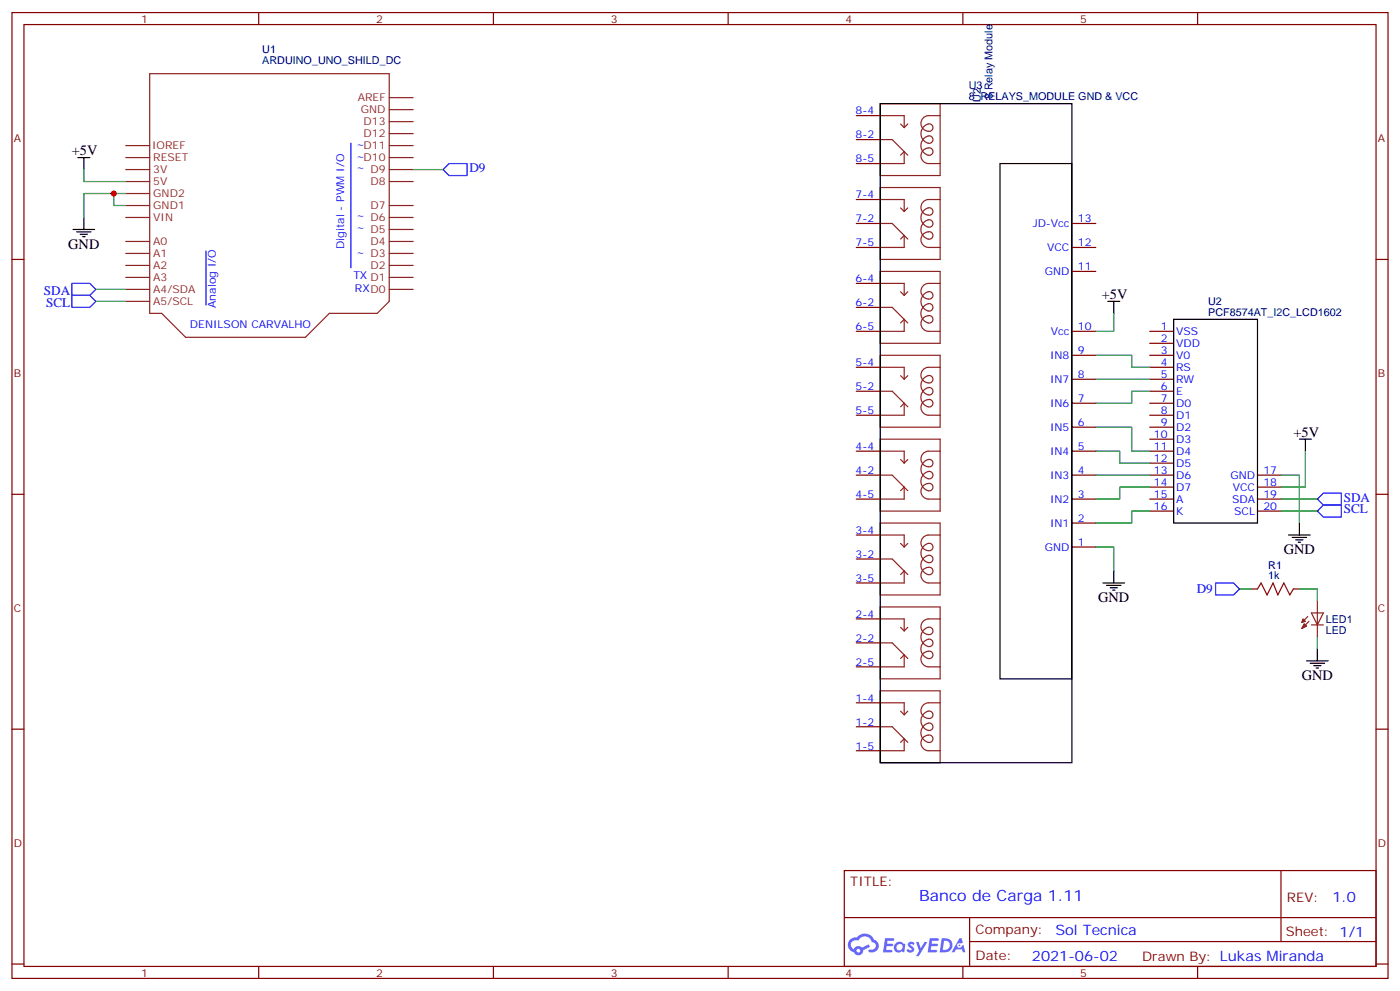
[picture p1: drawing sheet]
<svg xmlns="http://www.w3.org/2000/svg" width="412mm" height="292mm" viewBox="0 0 412 292" stroke-linecap="round" stroke-linejoin="round" font-family="sans-serif">
<g fill="none" stroke="#870000" stroke-width=".35">
<path d="M3.5 3.7h405.4v284.3h-405.4zM7.1 7.2h398.2v277.3h-398.2zM76.2 3.7v3.5M145.3 3.7v3.5M214.5 3.7v3.5M283.6 3.7v3.5M352.8 3.7v3.5M3.5 76.4h3.6M405.3 76.4h3.6M3.5 145.5h3.6M405.3 145.5h3.6M3.5 214.7h3.6"/>
<path d="M405.3 214.7h3.6M248.7 256.3h156.6v28.2h-156.6zM377.3 256.3v20.9M248.7 270.1h156.5M285.6 277.2h119.6M285.6 270.1v14.2M3.5 283.8h3.6M76.2 284.5v3.5M145.3 284.5v3.5M214.5 284.5v3.5M283.6 284.5v3.5M352.8 284.5v3.5"/>
<path d="M405.3 283.8h3.6"/>
</g>
<g fill="#5487ff">
<path d="M267.7 277.5a1.22 1.22 0 0 1 1.7 .2l-.4 .6a.47 .47 0 0 0-.3-.4 .47 .47 0 0 0-.5 .2l.1 .2a1.14 1.14 0 0 1 .8 1.8 1.14 1.14 0 0 1-1.9 0l-.2-.2 .5-.6 .7 .5a.29 .29 0 0 0 .3-.3 .29 .29 0 0 0-.2-.3 1.04 1.04 0 0 1-.6-1.7z"/>
<path d="M260.7 276.2h2.4l.3 .2-.2 .5-1.8 .1-.1 .8h1.5l.3 .4-.3 .4h-1.6l-.2 1.1h1.7l.2 .3-.2 .3-2.6 .1z"/>
<path d="M273.8 276.2h2.4l.3 .2-.1 .5-1.8 .1-.2 .8h1.6l.3 .4-.4 .4-1.6-.1-.1 1.1 1.7 .1 .2 .3-.2 .3-2.6 .1z"/>
<path d="M282.6 276.2h.7l.3 1.3-.6 .3a.69 .69 0 0 0-1 .3 .69 .69 0 0 0 .4 .9 .69 .69 0 0 0 .9-.6l.5-.2 .6 2.2h-.8l-.2-.9h-1.8l-.5 .9h-.8z"/>
<path d="M269.8 277.3h.8l.6 1.8 1.1-1.8h.9l-2.6 4.2h-.8l.9-1.5z"/>
<path d="M277.4 276.2l-.6 4.2h1.3a2.11 2.11 0 0 0 2.5-2.1 2.11 2.11 0 0 0-2.5-2.1zM278.1 277a1.39 1.39 0 0 1 1.7 1.4 1.39 1.39 0 0 1-1.8 1.2h-.3z"/>
<path d="M263.7 277.8a1.54 1.54 0 0 0-.1 2.2 1.54 1.54 0 0 0 2.2 .1l.6 .3 .3-2.3-.2-.3h-.4a1.49 1.49 0 0 0-2.4 0zM264 278.8a.94 .94 0 0 1 1.8 0 .94 .94 0 0 1-1.8 0z"/>
<path d="M250.4 276.6a2.18 2.18 0 0 0 1.1 3.7 1.44 1.44 0 0 0 1.6 .9 1.44 1.44 0 0 0 1.2-1.4l2-1.1-.5-.7-1.9 1a1.47 1.47 0 0 0-2.4 .4 1.39 1.39 0 0 1-.7-1.9 1.39 1.39 0 0 1 2-.5 2.12 2.12 0 0 1 2.2-1.3 2.12 2.12 0 0 1 1.9 1.7 1.14 1.14 0 0 1 1.1 1.4 1.14 1.14 0 0 1-1.7 .7 .43 .43 0 0 0-.5 .4 .43 .43 0 0 0 .4 .5 1.98 1.98 0 0 0 2.5-1.2 1.98 1.98 0 0 0-1.2-2.6 3.1 3.1 0 0 0-5.3-.6l-.9 .1zM252.3 279.9a.55 .55 0 0 1 1.1 0 .55 .55 0 0 1-1.1 0z"/>
<circle cx="282.6" cy="278.3" r=".26"/>
</g>
<g fill="none" stroke="#8c2424" stroke-width=".35">
<path d="M44.1 21.7h70.6v67l-3.6 3.6h-14.1l-7 7h-35.3l-7.1-7h-3.5zM114.7 39.3h7M114.7 35.8h7M114.7 32.3h7M114.7 28.8h7M259.3 30.5h17.6v21.2h-17.6zM259.3 34h7v3.6M265.3 36.5l1 1.1M267.4 36.5l-1.1 1.1M276.9 34h-3.5a2.28 2.28 0 0 0-2.1 2.8 2.28 2.28 0 0 0 3.1 1.6 1.1 1.1 0 0 0 .3-1.3 1.1 1.1 0 0 0-1.3-.6 2.86 2.86 0 0 0-2.1 3.1 2.86 2.86 0 0 0 2.8 2.5 1.1 1.1 0 0 0 .7-1.3 1.1 1.1 0 0 0-1.4-.8 2.86 2.86 0 0 0-2.1 3.2 2.86 2.86 0 0 0 2.8 2.5 1.1 1.1 0 0 0 .7-1.4 1.1 1.1 0 0 0-1.4-.7 2.3 2.3 0 0 0-2.1 2.3 2.3 2.3 0 0 0 2.1 2.3h3.5M37 53.4h7.1M37 49.9h7.1"/>
<path d="M37 46.4h7.1M37 42.9h7.1M37 57h7.1M114.7 53.4h7M114.7 49.9h7M114.7 46.4h7M114.7 42.9h7M259.3 55.2h17.6v21.2h-17.6zM259.3 58.7h7v3.6M259.3 41.1h3.5l4.6 4.6M265.3 45.7l1-1.1v3.6h-7M276.9 58.7h-3.5a2.28 2.28 0 0 0-2.1 2.8 2.28 2.28 0 0 0 3.1 1.6 1.1 1.1 0 0 0 .3-1.3 1.1 1.1 0 0 0-1.3-.6 2.86 2.86 0 0 0-2.1 3.1 2.86 2.86 0 0 0 2.8 2.5 1.1 1.1 0 0 0 .7-1.4 1.1 1.1 0 0 0-1.4-.7 2.86 2.86 0 0 0-2.1 3.1 2.86 2.86 0 0 0 2.8 2.6 1.1 1.1 0 0 0 .7-1.4 1.1 1.1 0 0 0-1.4-.7 2.3 2.3 0 0 0-2.1 2.3 2.3 2.3 0 0 0 2.1 2.2h3.5"/>
<path d="M37 78.1h7.1M37 74.6h7.1M37 71.1h7.1M37 64h7.1M37 60.5h7.1M114.7 78.1h7M114.7 74.6h7M114.7 71.1h7M114.7 67.6h7M114.7 64h7M114.7 60.5h7M259.3 79.9h17.6v21.2h-17.6z"/>
<path d="M259.3 65.8h3.5l4.6 4.6M265.3 70.4l1-1.1v3.5h-7M265.3 61.2l1 1.1M267.4 61.2l-1.1 1.1M37 85.2h7.1M37 81.7h7.1M37 88.7h7.1M114.7 85.2h7M114.7 81.7h7M259.3 83.4h7v3.6M259.3 90.5h3.5l4.6 4.6M265.3 95.1l1-1.1v3.5h-7"/>
<path d="M265.3 85.9l1 1.1M267.4 85.9l-1.1 1.1M276.9 83.4h-3.5a2.28 2.28 0 0 0-2.1 2.8 2.28 2.28 0 0 0 3.1 1.6 1.1 1.1 0 0 0 .3-1.3 1.1 1.1 0 0 0-1.3-.6 2.86 2.86 0 0 0-2.1 3.1 2.86 2.86 0 0 0 2.8 2.5 1.1 1.1 0 0 0 .7-1.4 1.1 1.1 0 0 0-1.4-.7 2.86 2.86 0 0 0-2.1 3.1 2.86 2.86 0 0 0 2.8 2.6 1.1 1.1 0 0 0 .7-1.4 1.1 1.1 0 0 0-1.4-.7 2.3 2.3 0 0 0-2.1 2.3 2.3 2.3 0 0 0 2.1 2.2h3.5M259.3 104.6h17.6v21.2h-17.6zM259.3 108.1h7v3.6M259.3 115.2h3.5l4.6 4.6M265.3 119.8l1-1.1v3.5h-7M265.3 110.6l1 1.1M267.4 110.6l-1.1 1.1M276.9 108.1h-3.5a2.28 2.28 0 0 0-2.1 2.8 2.28 2.28 0 0 0 3.1 1.6 1.1 1.1 0 0 0 .3-1.3 1.1 1.1 0 0 0-1.3-.6 2.86 2.86 0 0 0-2.1 3.1 2.86 2.86 0 0 0 2.8 2.5 1.1 1.1 0 0 0 .7-1.4 1.1 1.1 0 0 0-1.4-.7 2.86 2.86 0 0 0-2.1 3.1 2.86 2.86 0 0 0 2.8 2.5 1.1 1.1 0 0 0 .7-1.3 1.1 1.1 0 0 0-1.4-.7 2.3 2.3 0 0 0-2.1 2.2 2.3 2.3 0 0 0 2.1 2.3h3.5M259.3 129.3h17.6v21.2h-17.6zM259.3 132.8h7v3.5"/>
<path d="M259.3 139.9h3.5l4.6 4.6M265.3 135.3l1 1M267.4 135.3l-1.1 1M276.9 132.8h-3.5a2.28 2.28 0 0 0-2.1 2.8 2.28 2.28 0 0 0 3.1 1.6 1.1 1.1 0 0 0 .3-1.4 1.1 1.1 0 0 0-1.3-.5 2.86 2.86 0 0 0-2.1 3.1 2.86 2.86 0 0 0 2.8 2.5 1.1 1.1 0 0 0 .7-1.4 1.1 1.1 0 0 0-1.4-.7 2.86 2.86 0 0 0-2.1 3.1 2.86 2.86 0 0 0 2.8 2.5 1.1 1.1 0 0 0 .7-1.3 1.1 1.1 0 0 0-1.4-.8 2.3 2.3 0 0 0-2.1 2.3 2.3 2.3 0 0 0 2.1 2.3h3.5M259.3 154h17.6v21.2h-17.6zM259.3 157.5h7v3.5M265.3 144.5l1-1.1v3.5h-7M265.3 160l1 1M267.4 160l-1.1 1M276.9 157.5h-3.5a2.28 2.28 0 0 0-2.1 2.8 2.28 2.28 0 0 0 3.1 1.6 1.1 1.1 0 0 0 .3-1.4 1.1 1.1 0 0 0-1.3-.5 2.86 2.86 0 0 0-2.1 3.1 2.86 2.86 0 0 0 2.8 2.5 1.1 1.1 0 0 0 .7-1.4 1.1 1.1 0 0 0-1.4-.7 2.86 2.86 0 0 0-2.1 3.1 2.86 2.86 0 0 0 2.8 2.5 1.1 1.1 0 0 0 .7-1.3 1.1 1.1 0 0 0-1.4-.8 2.3 2.3 0 0 0-2.1 2.3 2.3 2.3 0 0 0 2.1 2.3h3.5M259.3 178.7h17.6v21.1h-17.6zM259.3 164.6h3.5l4.6 4.6"/>
<path d="M265.3 169.2l1-1.1v3.5h-7M388.1 176.9v10.6M259.3 182.2h7v3.5M259.3 189.3h3.5l4.6 4.6M265.3 193.9l1-1.1v3.5h-7M265.3 184.7l1 1M267.4 184.7l-1.1 1M276.9 182.2h-3.5a2.28 2.28 0 0 0-2.1 2.8 2.28 2.28 0 0 0 3.1 1.6 1.1 1.1 0 0 0 .3-1.4 1.1 1.1 0 0 0-1.3-.5 2.86 2.86 0 0 0-2.1 3.1 2.86 2.86 0 0 0 2.8 2.5 1.1 1.1 0 0 0 .7-1.4 1.1 1.1 0 0 0-1.4-.7 2.86 2.86 0 0 0-2.1 3.1 2.86 2.86 0 0 0 2.8 2.5 1.1 1.1 0 0 0 .7-1.4 1.1 1.1 0 0 0-1.4-.7 2.3 2.3 0 0 0-2.1 2.3 2.3 2.3 0 0 0 2.1 2.3h3.5M385.2 181.5l-1.7 1.8M385.6 182.9l-2.1 2.1M386.3 180.4h3.5l-1.7 3.6zM386.3 184h3.5"/>
<path d="M259.3 203.4h17.6v21.1h-17.6zM259.3 206.9h7v3.5M259.3 214h3.5l4.6 4.5M265.3 218.5l1-1v3.5h-7M265.3 209.4l1 1M267.4 209.4l-1.1 1M276.9 206.9h-3.5a2.28 2.28 0 0 0-2.1 2.8 2.28 2.28 0 0 0 3.1 1.6 1.1 1.1 0 0 0 .3-1.4 1.1 1.1 0 0 0-1.3-.5 2.86 2.86 0 0 0-2.1 3.1 2.86 2.86 0 0 0 2.8 2.5 1.1 1.1 0 0 0 .7-1.4 1.1 1.1 0 0 0-1.4-.7 2.86 2.86 0 0 0-2.1 3.1 2.86 2.86 0 0 0 2.8 2.5 1.1 1.1 0 0 0 .7-1.4 1.1 1.1 0 0 0-1.4-.7 2.3 2.3 0 0 0-2.1 2.3 2.3 2.3 0 0 0 2.1 2.3h3.5"/>
</g>
<path d="M103.4 42.2v36.6M130.5 49.9l1.8-1.7h5.3v3.5h-5.3zM60.7 73.9v15.9M21.2 83.4h5.3l1.7 1.8-1.7 1.8h-5.3zM21.2 87h5.3l1.7 1.7-1.7 1.8h-5.3zM388.1 146.9l1.7-1.7h5.3v3.5h-5.3zM388.1 150.5l1.7-1.8h5.3v3.5h-5.3zM358.1 171.6h5.3l1.7 1.8-1.7 1.8h-5.3z" fill="none" stroke="#00f" stroke-width=".35"/>
<g fill="none" stroke="#870000" stroke-width=".35">
<path d="M252.2 34h7.1M252.2 58.7h7.1M252.2 41.1h7.1M252.2 48.2h7.1M252.2 72.8h7.1M252.2 65.8h7.1M315.7 79.9h7.1M315.7 72.8h7.1M315.7 65.8h7.1M252.2 97.5h7.1M252.2 90.5h7.1M252.2 83.4h7.1"/>
<path d="M315.7 97.5h7.1M338.7 97.5h7M252.2 108.1h7.1M252.2 115.2h7.1M315.7 104.6h7.1M315.7 111.7h7.1M315.7 118.7h7.1M338.7 101.1h7M338.7 104.6h7M338.7 108.1h7M338.7 111.7h7M338.7 115.2h7"/>
<path d="M338.7 118.7h7M252.2 122.2h7.1M252.2 132.8h7.1M252.2 139.9h7.1M315.7 125.8h7.1M315.7 132.8h7.1M315.7 139.9h7.1M338.7 122.2h7M338.7 125.8h7M338.7 129.3h7M338.7 132.8h7M338.7 136.3h7"/>
<path d="M338.7 139.9h7M370.4 139.9h7.1M252.2 146.9h7.1M252.2 157.5h7.1M315.7 146.9h7.1M315.7 154h7.1M338.7 143.4h7M338.7 146.9h7M338.7 150.5h7M370.4 143.4h7.1M370.4 146.9h7.1M370.4 150.5h7.1"/>
<path d="M252.2 164.6h7.1M252.2 171.6h7.1M315.7 161h7.1M368.7 173.4h1.7M381 173.4h1.8M252.2 189.3h7.1M252.2 182.2h7.1M252.2 196.3h7.1M252.2 214h7.1M252.2 206.9h7.1M252.2 221h7.1"/>
</g>
<g fill="none" stroke="#000" stroke-width=".35">
<path d="M259.3 30.5h56.4v194h-56.4zM22.9 46.4h3.6M24.7 46.4v3.5M294.6 48.2h21.1v151.6h-21.1zM21.5 67.6h6.4M22.6 68.3h4.2M23.6 69h2.2M24.3 69.7h.7M24.7 64v3.6M326.3 88.7h3.5M328.1 88.7v3.6M345.7 94h24.7v60h-24.7z"/>
<path d="M382.8 129.3h3.5M384.5 129.3v3.5M379.6 157.5h6.3M380.6 158.2h4.3M381.7 158.9h2.1M382.4 159.6h.7M382.8 154v3.5M324.9 171.6h6.4M326 172.3h4.2M327 173h2.1M327.7 173.7h.7M328.1 168.1v3.5"/>
<path d="M384.9 194.6h6.3M385.9 195.3h4.3M387 196h2.1M387.7 196.7h.7M388.1 191v3.6"/>
</g>
<g fill="#8c2424" stroke="#8c2424" stroke-width=".35">
<path d="M383.8 182.2l.7 .7-1 .4z"/>
<path d="M384.2 183.6l.7 .7-1.4 .7z"/>
</g>
<path d="M370.4 173.4l1.1-1.8 1.7 3.6 1.8-3.6 1.4 3.6 1.8-3.6 1.7 3.6 1.1-1.8" fill="none" stroke="#a10000" stroke-width=".35"/>
<g fill="none" stroke="#008700" stroke-width=".35">
<path d="M24.7 49.9v3.5h12.3M33.5 57v3.5h3.5M37 57h-12.3v7M121.7 49.9h8.8M28.2 85.2h8.8M28.2 88.7h8.8M328.1 92.3v5.2h-5.3M322.8 104.6h10.6v3.5h5.3M322.8 111.7h15.9M338.7 115.2h-5.3v3.5h-10.6M322.8 125.8h10.6v7h5.3M322.8 132.8h7v3.5h8.9"/>
<path d="M322.8 139.9h15.9M377.5 139.9h5.3v14.1M384.5 132.8v10.6h-7M338.7 143.4h-8.9v3.5h-7M338.7 150.5h-5.3v3.5h-10.6M377.5 146.9h10.6M377.5 150.5h10.6M322.8 161h5.3v7.1M365.1 173.4h3.6M382.8 173.4h5.3v3.5M388.1 187.5v3.5"/>
</g>
<circle cx="33.5" cy="57" r=".88" fill="#c00"/>
<text font-size="4.6" fill="#00f" x="270.8" y="265.3">Banco de Carga 1.11</text>
<g font-size="4.2">
<text x="21.2" y="45.7">+5V</text>
<text x="20.1" y="73.2">GND</text>
<text x="324.6" y="88">+5V</text>
<text x="381" y="128.6">+5V</text>
<text x="378.2" y="163.2">GND</text>
<text x="323.5" y="177.3">GND</text>
<text x="383.5" y="200.2">GND</text>
</g>
<g font-size="4.2" fill="#00f">
<text x="392.5" y="265.6">1.0</text>
<text x="310.9" y="275.1">Sol Tecnica</text>
<text x="304" y="282.9">2021-06-02</text>
</g>
<g font-size="3.9" fill="#00f">
<text x="138.3" y="50.6">D9</text>
<text x="12.9" y="87">SDA</text>
<text x="13.6" y="90.5">SCL</text>
<text x="395.8" y="147.6">SDA</text>
<text x="395.8" y="151.2">SCL</text>
<text x="352.5" y="174.7">D9</text>
</g>
<g font-size="3.9" fill="#800">
<text x="250.5" y="260.9">TITLE:</text>
<text x="379.1" y="265.6">REV:</text>
<text x="287.4" y="275.1">Company:</text>
<text x="378.7" y="275.7">Sheet: 1/1</text>
<text x="287.4" y="282.8">Date:</text>
<text x="336.4" y="282.8">Drawn By: Lukas Miranda</text>
</g>
<g font-size="3.2" fill="#800">
<text x="41.6" y="6.7">1</text>
<text x="110.8" y="6.7">2</text>
<text x="179.9" y="6.7">3</text>
<text x="249.1" y="6.7">4</text>
<text x="318.2" y="6.7">5</text>
<text x="4.1" y="41.8">A</text>
<text x="405.9" y="41.8">A</text>
<text x="4.1" y="110.9">B</text>
<text x="405.9" y="110.9">B</text>
<text x="4.1" y="180.1">C</text>
<text x="405.9" y="180.1">C</text>
<text x="4.1" y="249.2">D</text>
<text x="405.9" y="249.2">D</text>
<text x="41.6" y="287.5">1</text>
<text x="110.8" y="287.5">2</text>
<text x="179.9" y="287.5">3</text>
<text x="249.1" y="287.5">4</text>
<text x="318.2" y="287.5">5</text>
</g>
<g font-size="3.2" fill="#000080">
<text x="77.3" y="15.7">U1</text>
<text x="77.3" y="18.9">ARDUINO_UNO_SHILD_DC</text>
<text x="285.3" y="29.5">8_RELAYS_MODULE GND &amp; VCC</text>
<text x="285.3" y="26.3">U3</text>
<text x="289" y="29.9" transform="rotate(-90 289 29.9)">U2</text>
<text x="292.4" y="29.2" transform="rotate(-90 292.4 29.2)">8 Relay Module</text>
<text x="355.9" y="89.8">U2</text>
<text x="355.9" y="93">PCF8574AT_I2C_LCD1602</text>
<text x="373.6" y="167.4">R1</text>
<text x="373.6" y="170.6">1k</text>
<text x="390.5" y="183.3">LED1</text>
<text x="390.5" y="186.6">LED</text>
</g>
<g font-size="3.2" fill="#8d2323">
<text x="105.4" y="29.8">AREF</text>
<text x="106.3" y="33.3">GND</text>
<text x="107.1" y="40.4">D12</text>
<text x="107.1" y="36.9">D13</text>
<text x="44.8" y="43.9">IOREF</text>
<text x="45.2" y="47.4">RESET</text>
<text x="45.2" y="51">3V</text>
<text x="45.2" y="58">GND2</text>
<text x="45.2" y="54.5">5V</text>
<text x="109.1" y="54.5">D8</text>
<text x="45.2" y="65.1">VIN</text>
<text x="45.2" y="61.6">GND1</text>
<text x="109.1" y="61.6">D7</text>
<text x="45.2" y="75.7">A1</text>
<text x="45.2" y="72.1">A0</text>
<text x="109.1" y="72.1">D4</text>
<text x="45.2" y="82.7">A3</text>
<text x="45.2" y="79.2">A2</text>
<text x="109.1" y="79.2">D2</text>
<text x="45.2" y="89.8">A5/SCL</text>
<text x="45.2" y="86.3">A4/SDA</text>
</g>
<g font-size="3.2" fill="#00f">
<text x="252.1" y="33.7">8-4</text>
<text x="252.1" y="40.7">8-2</text>
<text x="104.9" y="47.1">~D10</text>
<text x="104.9" y="43.6">~D11</text>
<text x="252.1" y="47.8">8-5</text>
<text x="104.9" y="50.3">~ D9</text>
<text x="252.1" y="58.4">7-4</text>
<text x="104.9" y="64.4">~ D6</text>
<text x="252.1" y="65.4">7-2</text>
<text x="317.5" y="65.4">13</text>
<text x="104.9" y="67.9">~ D5</text>
<text x="304.2" y="66.9">JD-Vcc</text>
<text x="101.4" y="73.3" transform="rotate(-90 101.4 73.3)">Digital - PWM I/O</text>
<text x="104.9" y="75.3">~ D3</text>
<text x="252.1" y="72.5">7-5</text>
<text x="308.4" y="73.9">VCC</text>
<text x="317.5" y="72.5">12</text>
<text x="104.1" y="82.1">TX D1</text>
<text x="252.1" y="83.1">6-4</text>
<text x="307.7" y="81">GND</text>
<text x="317.5" y="79.6">11</text>
<text x="104.6" y="85.9">RXD0</text>
<text x="63.6" y="90.6" transform="rotate(-90 63.6 90.6)">Analog I/O</text>
<text x="252.1" y="90.1">6-2</text>
<text x="56" y="96.5">DENILSON CARVALHO</text>
<text x="252.1" y="97.2">6-5</text>
<text x="309.6" y="98.6">Vcc</text>
<text x="317.5" y="97.2">10</text>
<text x="341.9" y="97.2">1</text>
<text x="341.9" y="100.7">2</text>
<text x="346.4" y="98.6">VSS</text>
<text x="252.1" y="107.8">5-4</text>
<text x="309.3" y="105.7">IN8</text>
<text x="317.5" y="104.2">9</text>
<text x="341.9" y="104.2">3</text>
<text x="341.9" y="107.8">4</text>
<text x="346.4" y="102.1">VDD</text>
<text x="346.4" y="105.7">V0</text>
<text x="309.3" y="112.7">IN7</text>
<text x="317.5" y="111.3">8</text>
<text x="341.9" y="111.3">5</text>
<text x="346.4" y="109.2">RS</text>
<text x="346.4" y="112.7">RW</text>
<text x="252.1" y="114.8">5-2</text>
<text x="309.3" y="119.8">IN6</text>
<text x="317.5" y="118.4">7</text>
<text x="341.9" y="114.8">6</text>
<text x="341.9" y="118.4">7</text>
<text x="346.4" y="116.2">E</text>
<text x="346.4" y="119.8">D0</text>
<text x="252.1" y="121.9">5-5</text>
<text x="317.5" y="125.4">6</text>
<text x="341.9" y="121.9">8</text>
<text x="341.9" y="125.4">9</text>
<text x="346.4" y="123.3">D1</text>
<text x="309.3" y="126.8">IN5</text>
<text x="339.9" y="128.9">10</text>
<text x="346.4" y="126.8">D2</text>
<text x="346.4" y="130.4">D3</text>
<text x="252.1" y="132.5">4-4</text>
<text x="309.3" y="133.9">IN4</text>
<text x="317.5" y="132.5">5</text>
<text x="339.9" y="132.5">11</text>
<text x="339.9" y="136">12</text>
<text x="346.4" y="133.9">D4</text>
<text x="346.4" y="137.4">D5</text>
<text x="252.1" y="139.5">4-2</text>
<text x="309.3" y="140.9">IN3</text>
<text x="317.5" y="139.5">4</text>
<text x="339.9" y="139.5">13</text>
<text x="339.9" y="143.1">14</text>
<text x="346.4" y="140.9">D6</text>
<text x="362.4" y="140.9">GND</text>
<text x="372.2" y="139.5">17</text>
<text x="372.2" y="143.1">18</text>
<text x="252.1" y="146.6">4-5</text>
<text x="309.3" y="148">IN2</text>
<text x="317.5" y="146.6">3</text>
<text x="339.9" y="146.6">15</text>
<text x="346.4" y="144.5">D7</text>
<text x="346.4" y="148">A</text>
<text x="362.9" y="148">SDA</text>
<text x="363.1" y="144.5">VCC</text>
<text x="372.2" y="146.6">19</text>
<text x="309.3" y="155">IN1</text>
<text x="317.5" y="153.6">2</text>
<text x="339.9" y="150.1">16</text>
<text x="346.4" y="151.5">K</text>
<text x="363.6" y="151.5">SCL</text>
<text x="372.2" y="150.1">20</text>
<text x="252.1" y="157.2">3-4</text>
<text x="317.5" y="160.7">1</text>
<text x="252.1" y="164.2">3-2</text>
<text x="307.7" y="162.1">GND</text>
<text x="252.1" y="171.3">3-5</text>
<text x="252.1" y="181.9">2-4</text>
<text x="252.1" y="188.9">2-2</text>
<text x="252.1" y="196">2-5</text>
<text x="252.1" y="206.6">1-4</text>
<text x="252.1" y="213.6">1-2</text>
<text x="252.1" y="220.7">1-5</text>
</g>
</svg>
